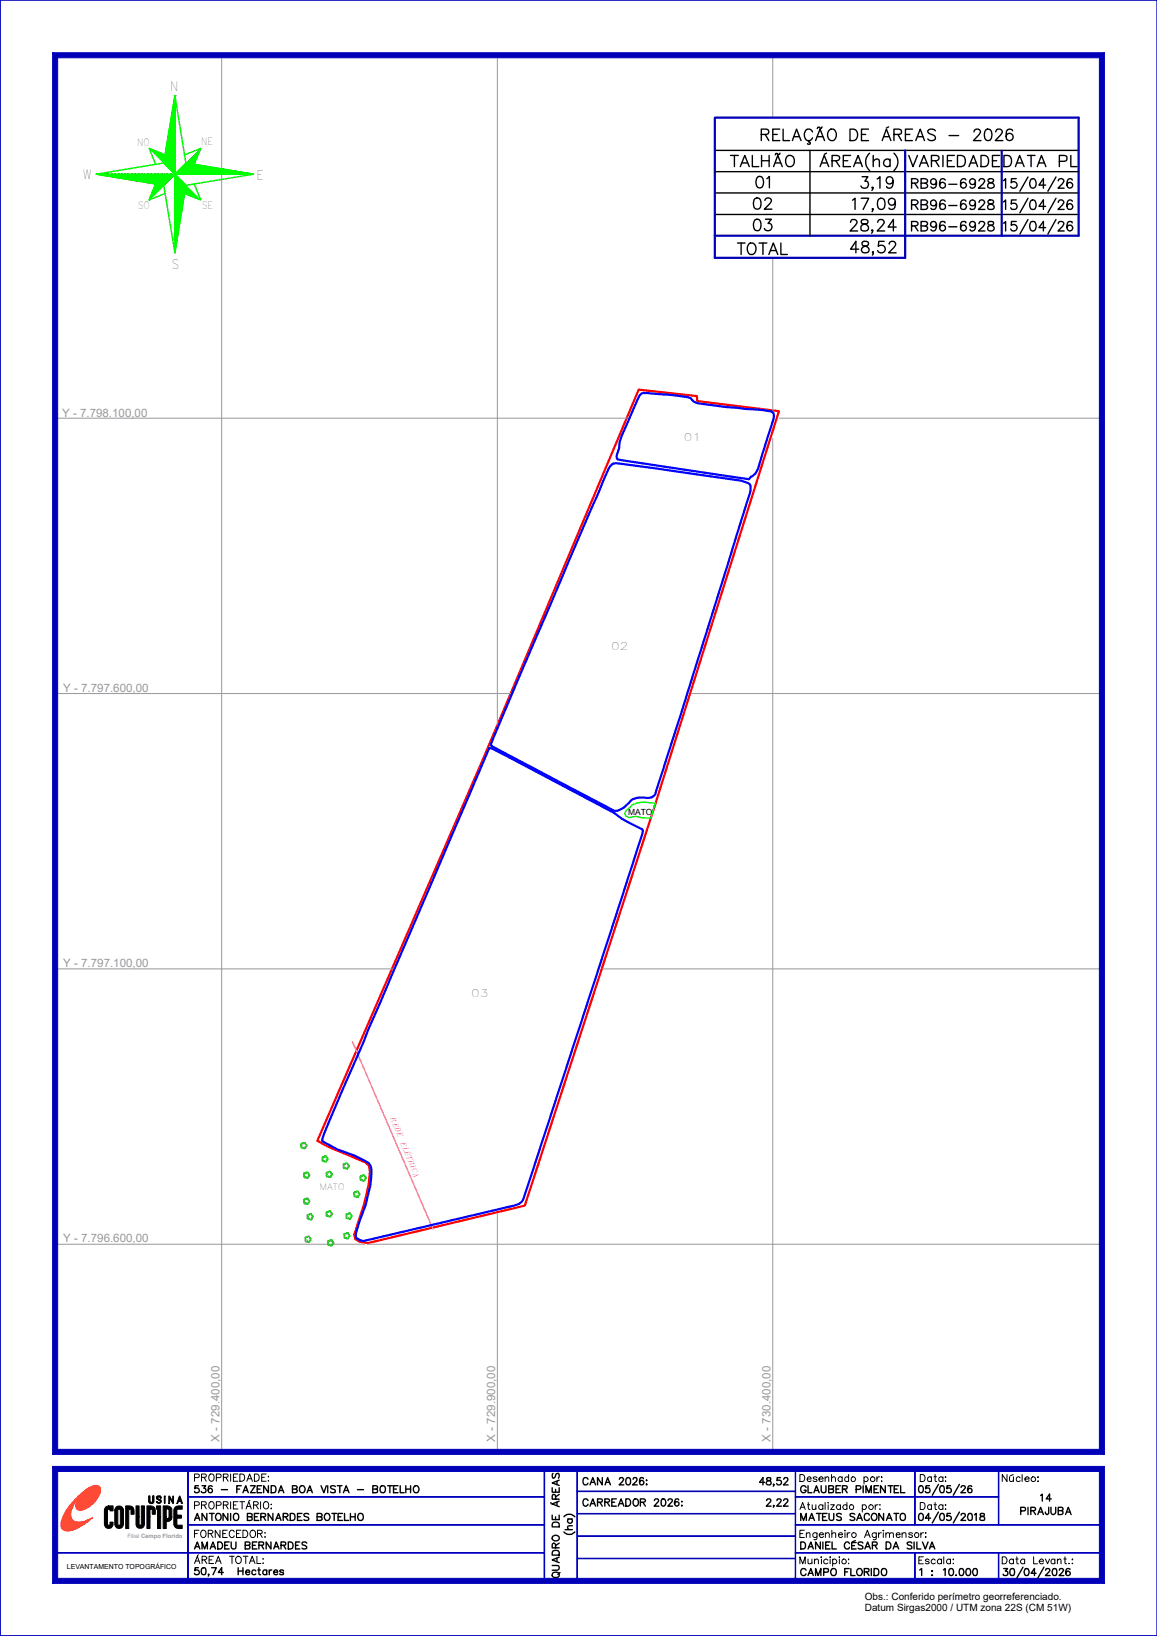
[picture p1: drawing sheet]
<svg xmlns="http://www.w3.org/2000/svg" width="210mm" height="297mm" viewBox="0 0 210 297" stroke-linecap="round" stroke-linejoin="round" font-family="sans-serif">
<!-- layer: QUADRO_DE_AREAS_CANA_2026 -->
<path d="M129.7 42.8h66.1" fill="none" stroke="#0000b8" stroke-width=".4"/>
<!-- layer: 0114000536 -->
<path d="M115.9 70.7l10.6 1.2v.9l14.9 1.8-22.8 72.4-23.4 71.9-28.4 6.8-1.5-.3-.8-.5-.2-.8 1.8-5.7 .8-3.3 .3-2.4-.2-1.1-.7-.6-6.8-2.8-1.9-1.1 30.1-69.3z" fill="none" stroke="#f00" stroke-width=".4"/>
<!-- layer: REDE_DE_LUZ -->
<path d="M64 189.1l14.6 34" fill="none" stroke="#f0f" stroke-width=".25"/>
<!-- layer: MALHA -->
<g fill="none" stroke="#989898" stroke-width=".18">
<path d="M40.2 10v253.6M90.3 10v121.9M140.3 10v11.4M140.3 46.8v27.8M10 75.9h104.2M140.3 79.6v184M141.4 75.9h58.6M10 125.9h82.8M125.4 125.9h74.6M10 175.9h61.4M109.4 175.9h90.6M10 225.9h56.2"/>
<path d="M66.7 225.9h133.3M90.3 220.3v43.3"/>
</g>
<!-- layer: MARGEM -->
<path d="M0 0h210v297h-210zM0 0v297h210" fill="none" stroke="#0000b8" stroke-width=".25"/>
<path d="M200.5 9.6v254.4l-1-.9v-252.6z" fill="none" stroke="#0000b8" stroke-width=".18"/>
<path d="M200.5 9.6v254.4l-1-.9v-252.6z" fill="#0000b8"/>
<path d="M9.6 9.6h190.9l-1 .9h-189z" fill="none" stroke="#0000b8" stroke-width=".18"/>
<path d="M9.6 9.6h190.9l-1 .9h-189z" fill="#0000b8"/>
<path d="M9.6 9.6l.9 .9v252.6l-.9 .9z" fill="none" stroke="#0000b8" stroke-width=".18"/>
<path d="M9.6 9.6l.9 .9v252.6l-.9 .9z" fill="#0000b8"/>
<path d="M10.5 263.1h189l1 .9h-190.9z" fill="none" stroke="#0000b8" stroke-width=".18"/>
<path d="M10.5 263.1h189l1 .9h-190.9z" fill="#0000b8"/>
<!-- layer: SETA_NORTE -->
<g fill="none" stroke="#0f0" stroke-width=".25">
<path d="M31.7 17.4h.1M31.7 17.5h.1M31.7 17.3v28.6M31.7 17.7h.1M31.7 17.8l-.1 .1M31.7 17.9l-.1 .1M31.7 18l-.1 .2M31.7 18.2l-.1 .1M31.7 18.3l-.2 .2M31.7 18.4l-.2 .2M31.7 18.5l-.2 .3M31.7 18.7l-.2 .2"/>
<path d="M31.7 18.8l-.3 .3M31.7 18.9l-.3 .3M31.7 19l-.3 .4M31.7 19.2l-.3 .3M31.7 19.3l-.4 .4M31.7 19.4l-.4 .4M31.7 19.5l-.4 .5M31.7 19.7l-.4 .4M31.7 19.8l-.5 .5M31.7 19.9l-.5 .5M17.5 31.6l12.2-2 2-12.3 2 12.3 12.3 2-12.3 2.1-2 12.2-2-12.2zM17.5 31.6h28.5"/>
<path d="M17.5 31.6h.1M17.6 31.6h.1M17.8 31.6l-.1 .1M17.9 31.6l-.1 .1M18 31.6l-.1 .1M18.1 31.6l-.1 .1M18.3 31.6l-.2 .1M18.4 31.6l-.2 .2M18.5 31.6l-.1 .2M18.6 31.6l-.1 .2M18.8 31.6l-.2 .2M18.9 31.6l-.2 .2"/>
<path d="M19 31.6l-.2 .2M19.2 31.6l-.3 .3M19.3 31.6l-.3 .3M19.4 31.6l-.2 .3M19.5 31.6l-.2 .3M19.7 31.6l-.3 .3M19.8 31.6l-.3 .3M19.9 31.6l-.3 .4M20 31.6l-.3 .4M20.2 31.6l-.4 .4M20.3 31.6l-.4 .4M20.4 31.6l-.4 .4"/>
<path d="M20.5 31.6l-.4 .4M20.7 31.6l-.5 .5M20.8 31.6l-.5 .5M20.9 31.6l-.5 .5M21 31.6l-.5 .5M21.2 31.6l-.6 .5M21.3 31.6l-.5 .6M21.4 31.6l-.5 .6M21.5 31.6l-.5 .6M21.7 31.6l-.6 .6M21.8 31.6l-.6 .6M21.9 31.6l-.6 .6"/>
<path d="M22 31.6l-.6 .7M22.2 31.6l-.7 .7M22.3 31.6l-.7 .7M22.5 31.6l-.8 .7M22.6 31.6l-.8 .7M22.7 31.6l-.8 .7M22.8 31.6l-.8 .8M22.9 31.6l-.8 .8M23.1 31.6l-.8 .8M23.2 31.6l-.8 .8M23.3 31.6l-.8 .8M23.4 31.6l-.8 .9"/>
<path d="M23.6 31.6l-.9 .9M23.7 31.6l-.9 .9M23.8 31.6l-.9 .9M23.9 31.6l-.9 .9M24.1 31.6l-1 .9M24.2 31.6l-.9 1M24.3 31.6l-.9 1M24.4 31.6l-.9 1M24.6 31.6l-1 1M24.7 31.6l-1 1M24.8 31.6l-1 1M24.9 31.6l-1 1.1"/>
<path d="M25.1 31.6l-1.1 1.1M25.2 31.6l-1.1 1.1M25.3 31.6l-1.1 1.1M25.5 31.6l-1.2 1.1M25.6 31.6l-1.2 1.2M25.7 31.6l-1.2 1.2M25.9 31.6l-1.3 1.2M26 31.6l-1.3 1.2M26.1 31.6l-1.2 1.2M26.2 31.6l-1.2 1.2M26.3 31.6l-1.2 1.3M26.5 31.6l-1.3 1.3"/>
<path d="M26.6 31.6l-1.3 1.3M26.7 31.6l-1.3 1.3M26.8 31.6l-1.3 1.3M27 31.6l-1.4 1.3M27.1 31.6l-1.3 1.4M27.2 31.6l-1.3 1.4M27.2 27l2.5 2.5 2-2M27.3 31.6l-1.3 1.4M27.4 27.1l2.4 2.3M27.5 31.6l-1.4 1.4M27.6 31.6l-1.4 1.4M27.7 27.2l2.1 2.1"/>
<path d="M27.7 31.6l-1.4 1.4M27.8 31.6l-1.4 1.5M27.9 27.3l1.9 1.9 1.9-1.9M28 31.6l-1.5 1.5M28.1 31.6l-1.5 1.5M28.1 27.4l1.7 1.7M28.2 31.6l-1.5 1.5M28.2 33.4h.1M28.2 33.4l-1.1 2.9M28.3 27.4l1.5 1.6M28.3 31.6l-1.5 1.5M28.5 31.6l-1.6 1.6"/>
<path d="M28.6 31.6l-1.6 1.6M28.7 27.6l1.2 1.2M28.8 31.6l-1.7 1.6M28.9 31.6l-1.7 1.6M28.9 33.5l-1.2 1.2M28.9 27.7l1 1M29 31.6l-1.6 1.6M29.1 31.6l-1.6 1.6M29.3 31.6l-1.7 1.7M29.3 27.9l.6 .6M29.4 31.6l-1.7 1.7M29.5 31.6l-1.7 1.7"/>
<path d="M29.5 27.9l.4 .5M29.6 31.6l-1.7 1.7M29.7 28l.2 .2M29.8 31.6l-1.8 1.7M29.9 31.6l-1.8 1.7M29.9 28.1h.1M30 31.6l-1.8 1.8M30 35.1l-2.9 1.2M30 28.1l-2.9-1.2 1.1 2.9M30.1 31.6l-2 2.1M30.2 31.6l-2.2 2.3M30.4 31.6l-2.5 2.5"/>
<path d="M30.5 31.6l-2.6 2.7M30.6 31.6l-2.8 2.9M30.7 31.6l-1.8 1.9M30.9 31.6l-3.3 3.3M31 31.6l-3.5 3.5M31.1 31.6l-3.6 3.7M31.2 31.6l-3.8 3.9M31.4 31.6l-4.1 4.1M31.5 31.6l-4.3 4.3M31.6 31.6l-4.5 4.5M31.7 31.6h.1M31.7 22.3l-1 1"/>
<path d="M31.7 35.9l2-1.9 2.1 2M31.7 20l-.5 .6M31.7 20.2l-.5 .5M31.7 20.3l-.6 .6M31.7 20.4l-.6 .6M31.7 20.5l-.6 .7M31.7 20.6l-.6 .7M31.7 20.8l-.7 .7M31.7 20.9l-.7 .7M31.7 21.1l-.7 .7M31.7 21.2l-.7 .7M31.7 21.3l-.8 .8"/>
<path d="M31.7 21.4l-.8 .8M31.7 21.6l-.8 .8M31.7 21.7l-.8 .8M31.7 21.8l-.9 .9M31.7 21.9l-.9 .9M31.7 22.1l-.9 .9M31.7 22.2l-.9 .9M31.7 22.4l-1 1M31.7 22.6l-1 1M31.7 22.7l-1 1M31.7 22.8l-1.1 1.1M31.7 22.9l-1.1 1.2"/>
<path d="M31.7 23.1l-1.1 1.1M31.7 23.2l-1.1 1.2M31.7 23.3l-1.1 1.2M31.7 23.4l-1.2 1.3M31.7 23.6l-1.2 1.2M31.7 23.7l-1.2 1.3M31.7 23.8l-1.2 1.3M31.7 24l-1.3 1.3M31.7 24.1l-1.3 1.3M31.7 24.2l-1.3 1.4M31.7 24.3l-1.3 1.4M31.7 24.5l-1.4 1.4"/>
<path d="M31.7 24.6l-1.4 1.4M31.7 24.7l-1.4 1.5M31.7 24.8l-1.4 1.5M31.7 25l-1.5 1.4M31.7 25.1l-1.5 1.5M31.7 25.2l-1.5 1.5M31.7 25.3l-1.5 1.6M31.7 25.5l-1.6 1.5M31.7 25.6l-1.6 1.6M31.7 25.7l-1.6 1.7M31.7 25.8l-1.6 1.7M31.7 26l-1.7 1.7"/>
<path d="M31.7 26.1l-1.7 1.7M31.7 26.2l-1.7 1.8M31.7 26.3l-1.7 1.8M31.7 26.5l-1.8 1.8M31.7 26.6l-1.8 1.8M31.7 26.7l-1.8 1.9-.8-.8M31.7 26.8l-1.8 1.9M31.7 27l-1.9 1.9-1.3-1.4M31.7 27.1l-1.9 1.9M31.7 27.4l-1.9 1.9M31.7 27.6l-2 2 2 2M31.7 27.8l-1.9 1.9"/>
<path d="M31.7 27.9l-1.8 1.8M31.7 28l-1.8 1.8M31.7 28.1l-1.7 1.7M31.7 28.2l-1.7 1.7M31.7 28.4l-1.6 1.6M31.7 28.5l-1.5 1.5M31.7 28.6l-1.5 1.5M31.7 28.7l-1.4 1.5M31.7 28.9l-1.3 1.3M31.7 29l-1.3 1.3M31.7 29.1l-1.2 1.3M31.7 29.2l-1.2 1.3"/>
<path d="M31.7 29.4l-1.1 1.1M31.7 29.5l-1 1.1M31.7 29.6l-1 1M31.7 29.7l-.9 1M31.7 29.9l-.8 .9M31.7 30l-.8 .8M31.7 30.1l-.7 .8M31.7 30.2l-.7 .8M31.7 30.4l-.6 .6M31.7 30.5l-.5 .6M31.7 30.7l-.5 .4M31.7 30.8l-.4 .4"/>
<path d="M31.7 30.9l-.3 .4M31.7 31l-.3 .3M31.7 31.2l-.2 .2M31.7 31.3l-.2 .1M31.7 31.4l-.1 .1M31.7 31.5v.1M31.7 31.6l2 2.1M31.8 31.7l-.1 .1M31.9 31.8l-.2 .1M32 31.8l-.3 .2M32 31.9l-.3 .2M32.1 31.9l-.4 .4"/>
<path d="M32.1 32l-.4 .4M32.2 32.1l-.5 .4M32.3 32.1l-.6 .5M32.3 32.2l-.6 .6M32.4 32.3l-.7 .6M32.5 32.3l-.8 .7M32.5 32.4l-.8 .7M32.6 32.4l-.9 .9M32.6 32.5l-.9 .9M32.7 39.9l-1 1M32.7 32.6l-1 1M32.8 39.7l-1.1 1"/>
<path d="M32.8 39.5l-1.1 1.1M32.8 32.6l-1.1 1.1M32.8 39.4l-1.1 1.1M32.8 39.2l-1.1 1.2M32.8 32.7l-1.1 1.1M32.9 39.1l-1.2 1.1M32.9 38.9l-1.2 1.2M32.9 32.8l-1.2 1.1M32.9 38.8l-1.2 1.2M32.9 38.6l-1.2 1.3M33 38.5l-1.3 1.2M33 38.3l-1.3 1.3"/>
<path d="M33 32.8l-1.3 1.3M33 38.2l-1.3 1.2M33 38.1l-1.3 1.2M33 32.9l-1.3 1.3M33.1 37.9l-1.4 1.3M33.1 37.8l-1.4 1.3M33.1 32.9l-1.4 1.4M33.1 37.6l-1.4 1.3M33.1 37.5l-1.4 1.3M33.1 33l-1.4 1.4M33.2 37.3l-1.5 1.4M33.2 37.2l-1.5 1.4"/>
<path d="M33.2 37l-1.5 1.5M33.2 36.9l-1.5 1.4M33.2 33.1l-1.5 1.5M33.3 36.7l-1.6 1.5M33.3 36.5l-1.6 1.6M33.3 36.4l-1.6 1.6M33.3 33.1l-1.6 1.6M33.3 36.2l-1.6 1.6M33.3 36.1l-1.6 1.6M33.3 33.2l-1.6 1.6M33.4 35.9l-1.7 1.7M33.4 35.8l-1.7 1.7"/>
<path d="M33.4 33.2l-1.7 1.7M33.4 35.6l-1.7 1.7M33.4 35.5l-1.7 1.7M33.4 33.3l-1.7 1.8M33.5 35.3l-1.8 1.8M33.5 35.2l-1.8 1.8M33.5 35l-1.8 1.8M33.5 33.4l-1.8 1.8M33.5 35.1h.1M33.5 35l.3 .2M33.5 28.1l2.9-1.2-1.1 2.9M33.6 34.7l-1.9 1.8"/>
<path d="M33.6 33.4l-1.9 1.9M33.6 34.8l.6 .6M33.6 34.7l.8 .8M33.6 34.4l-1.9 1.9M33.6 33.5l-1.9 1.9M33.6 34.5l1.2 1.1M33.6 34.4l1.4 1.3M33.7 34.1l-2 1.9M33.7 33.6l-2 1.9M33.7 34.2l1.7 1.7M33.7 34.1l1.9 1.9M33.7 33.8l-2 2"/>
<path d="M33.7 33.7l-2 2M33.7 29.6l-2 2M33.7 33.9l2.3 2.2M33.7 33.8l2.5 2.4M33.8 29.6l-6.7 6.7M33.9 29.6l-2 2M34 35.3l-.5-.4-1.8 1.8M34 29.6l-2 2M34.1 29.6l-1.9 2M34.3 29.7l-1.9 1.9M34.5 29.7l-1.8 1.9M34.6 35.6l-1-1-1.9 1.8"/>
<path d="M34.7 29.7l-1.8 1.9M35 29.8l-1.8 1.8M35.1 29.8l-1.8 1.8M35.2 35.8l-1.6-1.5-1.9 1.9M35.3 29.8l-1.9 1.8M35.3 33.4l1.1 2.9-2.9-1.2M35.3 29.8l-1.8 1.8M35.4 29.6l-.3 .2M35.4 29.9l-1.8 1.7M35.4 29.4l-.4 .4M35.5 29.9l-1.7 1.7M35.5 29.2l-.6 .6"/>
<path d="M35.6 29.9l-1.7 1.7M35.6 29l-2.6 2.6M35.7 28.8l-1 .9M35.7 29.9l-1.7 1.7M35.8 28.6l-3 3M35.8 29.9l-1.7 1.7M35.9 28.4l-1.4 1.3M35.9 28.2l-3.4 3.4M36 29.9l-1.7 1.7M36 28l-1.7 1.7M36.1 30l-1.7 1.6M36.1 27.8l-3.8 3.8"/>
<path d="M36.2 30l-1.7 1.6M36.2 27.6l-2.2 2M36.3 30l-1.7 1.6M36.3 27.4l-2.4 2.2M36.3 27.2l-2.5 2.4M36.4 30l-1.6 1.6M36.5 30l-1.6 1.6M36.6 30l-1.5 1.6M36.7 30.1l-1.5 1.5M36.8 30.1l-1.5 1.5M36.9 30.1l-1.5 1.5M37 30.1l-1.4 1.5"/>
<path d="M37.1 30.1l-1.4 1.5M37.2 30.2l-1.4 1.4M37.3 30.2l-1.4 1.4M37.4 30.2l-1.3 1.4M37.6 30.2l-1.4 1.4M37.7 30.2l-1.4 1.4M37.8 30.2l-1.4 1.4M37.9 30.3l-1.3 1.3M38 30.3l-1.3 1.3M38.1 30.3l-1.3 1.3M38.2 30.4l-1.3 1.2M38.3 30.4l-1.2 1.2"/>
<path d="M38.5 30.4l-1.3 1.2M38.6 30.4l-1.3 1.2M38.7 30.4l-1.3 1.2M38.8 30.4l-1.3 1.2M38.9 30.5l-1.2 1.1M39 30.5l-1.2 1.1M39.1 30.5l-1.2 1.1M39.2 30.5l-1.2 1.1M39.3 30.5l-1.1 1.1M39.4 30.6l-1.1 1M39.5 30.6l-1 1M39.6 30.6l-1 1"/>
<path d="M39.7 30.6l-1 1M39.8 30.6l-1 1M39.9 30.6l-.9 1M40.1 30.7l-1 .9M40.2 30.7l-1 .9M40.3 30.7l-1 .9M40.4 30.7l-.9 .9M40.5 30.7l-.9 .9M40.6 30.7l-.9 .9M40.7 30.8l-.9 .8M40.8 30.8l-.8 .8M40.9 30.8l-.8 .8"/>
<path d="M41 30.8l-.8 .8M41.1 30.8l-.8 .8M41.2 30.8l-.7 .8M41.4 30.9l-.8 .7M41.5 30.9l-.8 .7M41.6 30.9l-.8 .7M41.7 30.9l-.8 .7M41.8 30.9l-.7 .7M41.9 31l-.7 .6M42 31l-.6 .6M42.1 31l-.6 .6M42.2 31l-.6 .6"/>
<path d="M42.3 31l-.6 .6M42.4 31l-.5 .6M42.6 31.1l-.6 .5M42.7 31.1l-.6 .5M42.8 31.1l-.6 .5M42.9 31.1l-.5 .5M43 31.1l-.5 .5M43.1 31.1l-.5 .5M43.2 31.2l-.5 .4M43.3 31.2l-.4 .4M43.4 31.2l-.4 .4M43.5 31.2l-.4 .4"/>
<path d="M43.6 31.2l-.4 .4M43.7 31.3l-.3 .3M43.8 31.3l-.3 .3M43.9 31.3l-.3 .3M44 31.3l-.3 .3M44.2 31.3l-.3 .3M44.3 31.3l-.3 .3M44.4 31.4l-.3 .2M44.5 31.4l-.3 .2M44.6 31.4l-.2 .2M44.7 31.4l-.2 .2M44.8 31.4l-.2 .2"/>
<path d="M44.9 31.4l-.1 .2M45.1 31.5l-.2 .1M45.2 31.5l-.2 .1M45.3 31.5l-.2 .1M45.4 31.5l-.1 .1M45.5 31.5l-.1 .1M45.6 31.6h-.1M45.7 31.6h-.1M45.8 31.6h.1M31.8 45.6h-.1M31.8 45.4l-.1 .1M31.9 45.3l-.2 .1"/>
<path d="M31.9 45.1l-.2 .2M31.9 45l-.2 .1M31.9 44.8l-.2 .2M32 44.7l-.3 .2M32 44.5l-.3 .3M32 44.4l-.3 .2M32 44.2l-.3 .3M32.1 44.1l-.4 .3M32.1 43.9l-.4 .4M32.1 43.8l-.4 .3M32.1 43.6l-.4 .4M32.1 43.5l-.4 .4"/>
<path d="M32.2 43.4l-.5 .4M32.2 43.2l-.5 .4M32.2 43.1l-.5 .4M32.2 42.9l-.5 .5M32.3 42.7l-.6 .6M32.3 42.6l-.6 .5M32.3 42.4l-.6 .6M32.3 42.3l-.6 .5M32.4 42.1l-.7 .6M32.4 42l-.7 .6M32.4 41.8l-.7 .7M32.4 41.7l-.7 .7"/>
<path d="M32.5 41.5l-.8 .7M32.5 41.4l-.8 .7M32.5 41.2l-.8 .8M32.5 41.1l-.8 .8M32.6 40.9l-.9 .8M32.6 40.8l-.9 .8M32.6 40.6l-.9 .9M32.6 40.5l-.9 .9M32.7 40.3l-1 .9M32.7 40.2l-1 .9M32.7 40l-1 1"/>
</g>
<!-- layer: TG -->
<g fill="none" stroke="#00b800" stroke-width=".25">
<path d="M54.6 207.7l.2-.2 .2 .1a.24 .24 0 0 1 .2-.2 .24 .24 0 0 1 .2 .3 .21 .21 0 0 1 .3 .2 .21 .21 0 0 1-.3 .3 .23 .23 0 0 1-.1 .3 .23 .23 0 0 1-.3-.2 .23 .23 0 0 1-.3 0 .23 .23 0 0 1 .1-.4zM55.1 217.8l.2-.1 .2 .1a.24 .24 0 0 1 .3-.2 .24 .24 0 0 1 .1 .3l.3 .1v.2l-.3 .1a.23 .23 0 0 1-.1 .3 .23 .23 0 0 1-.3-.2 .21 .21 0 0 1-.3 0 .21 .21 0 0 1 .1-.3zM55.2 213l.2-.1 .1 .1a.24 .24 0 0 1 .2-.2 .24 .24 0 0 1 .2 .2v.1a.21 .21 0 0 1 .3 .2 .21 .21 0 0 1-.3 .2l.1 .2-.2 .2-.3-.2a.23 .23 0 0 1-.3 0 .23 .23 0 0 1 .1-.4l-.2-.1zM58.5 210l.3 .1a.23 .23 0 0 1 .3-.3 .23 .23 0 0 1 .1 .4 .22 .22 0 0 1 .3 .2 .22 .22 0 0 1-.3 .2 .23 .23 0 0 1-.1 .3 .23 .23 0 0 1-.3-.2 .21 .21 0 0 1-.3 0 .21 .21 0 0 1 .1-.3l-.1-.1zM59.3 212.9h.3a.21 .21 0 0 1 .3-.2 .21 .21 0 0 1 .1 .3 .22 .22 0 0 1 .3 .1 .22 .22 0 0 1-.3 .3 .23 .23 0 0 1-.1 .3 .23 .23 0 0 1-.3-.2 .22 .22 0 0 1-.3 .1 .22 .22 0 0 1 .1-.4l-.2-.1zM62.3 211.4l.2-.2 .2 .2a.21 .21 0 0 1 .3-.2 .21 .21 0 0 1 .1 .3 .21 .21 0 0 1 .2 .2 .21 .21 0 0 1-.2 .2 .2 .2 0 0 1-.1 .3 .2 .2 0 0 1-.3-.2 .24 .24 0 0 1-.3 0 .24 .24 0 0 1 0-.3zM64.3 216.5l.1-.1 .2 .1a.23 .23 0 0 1 .3-.3 .23 .23 0 0 1 .1 .4l.3 .1v.2l-.3 .1a.23 .23 0 0 1-.1 .3 .23 .23 0 0 1-.3-.2 .23 .23 0 0 1-.3 0 .23 .23 0 0 1 .1-.3l-.2-.2zM65.4 213.6l.1-.2 .2 .1a.23 .23 0 0 1 .3-.2 .23 .23 0 0 1 .2 .3h-.1a.22 .22 0 0 1 .3 .2 .22 .22 0 0 1-.2 .2 .25 .25 0 0 1-.1 .4 .25 .25 0 0 1-.4-.2 .21 .21 0 0 1-.3 0 .21 .21 0 0 1 .1-.4zM55.4 224.7l.2-.1 .1 .1a.24 .24 0 0 1 .3-.2 .24 .24 0 0 1 .2 .3 .21 .21 0 0 1 .2 .2 .21 .21 0 0 1-.2 .2 .23 .23 0 0 1-.1 .3 .23 .23 0 0 1-.3-.2 .23 .23 0 0 1-.4 0 .23 .23 0 0 1 .1-.3l-.1-.2zM55.8 220.6l.3-.1a.25 .25 0 0 1 .4-.2 .25 .25 0 0 1 .1 .4h.2v.3l-.3 .1a.2 .2 0 0 1-.1 .3 .2 .2 0 0 1-.2-.2 .21 .21 0 0 1-.4 0 .21 .21 0 0 1 .1-.3l-.1-.1zM59.2 220.1l.4-.1a.21 .21 0 0 1 .3-.2 .21 .21 0 0 1 .1 .3 .23 .23 0 0 1 .3 .2 .23 .23 0 0 1-.3 .3 .22 .22 0 0 1-.1 .3 .22 .22 0 0 1-.3-.2 .22 .22 0 0 1-.3 0 .22 .22 0 0 1 .1-.3l-.2-.1zM59.5 225.3h.4a.22 .22 0 0 1 .3-.2 .22 .22 0 0 1 0 .3 .22 .22 0 0 1 .4 .2 .21 .21 0 0 1-.3 .2 .25 .25 0 0 1-.1 .4 .25 .25 0 0 1-.4-.2 .21 .21 0 0 1-.3-.1 .21 .21 0 0 1 .1-.3l-.1-.1z"/>
<path d="M62.5 223.9l.3 .1a.25 .25 0 0 1 .3-.2 .25 .25 0 0 1 .1 .4 .21 .21 0 0 1 .3 .2 .21 .21 0 0 1-.3 .2 .21 .21 0 0 1-.1 .3 .21 .21 0 0 1-.3-.2 .21 .21 0 0 1-.3 0 .21 .21 0 0 1 .1-.3l-.2-.2zM62.8 220.4l.2-.1 .2 .1a.23 .23 0 0 1 .3-.2 .23 .23 0 0 1 .1 .3 .21 .21 0 0 1 .3 .2 .21 .21 0 0 1-.3 .3 .23 .23 0 0 1-.1 .3 .23 .23 0 0 1-.3-.2 .19 .19 0 0 1-.3 0 .19 .19 0 0 1 .1-.3l-.2-.1z"/>
</g>
<!-- layer: QUADRO_DE_AREAS_CANA_2026 -->
<path d="M129.7 38.9h66.1M129.7 35h66.1M129.7 27.3h66.1M129.7 31.2h66.1M147 27.3v15.5" fill="none" stroke="#000" stroke-width=".25"/>
<path d="M129.7 21.5v25.3h34.6v-19.5M129.7 21.4h66.1v21.4M181.8 27.4v15.4" fill="none" stroke="#0000b8" stroke-width=".4"/>
<!-- layer: 0114000536003 -->
<path d="M88.8 135.8l.8 .2 2.9 1.5 19 10.1a27.6 27.6 0 0 0 5.1 3l.1 .2-.1 .6-21.5 66a2.06 2.06 0 0 1-1.8 1.5l-27.2 6.4a1.97 1.97 0 0 1-1.5-.7l.1-1 .6-2.1a26.2 26.2 0 0 0 2.1-9.1 1.59 1.59 0 0 0-.9-1.5l-2.2-1.1-3.1-1.1-2.7-1.5 .1-.6 8.3-19.8z" fill="none" stroke="#00f" stroke-width=".4"/>
<!-- layer: 0114000536002 -->
<path d="M110.7 84.7l.2-.2a1.12 1.12 0 0 1 1.5-.4l22 3.1a2.78 2.78 0 0 1 1.8 .9 3.3 3.3 0 0 1-.4 2.2l-12.3 39.5-4.5 14a1.45 1.45 0 0 1-2 1 2.86 2.86 0 0 0-2.9 1 3.6 3.6 0 0 1-2.5 1.4l-22.3-11.7-.2-.3 14.1-33.3 6.4-14.8z" fill="none" stroke="#00f" stroke-width=".4"/>
<!-- layer: MATO -->
<path d="M113.6 147.1l1.2-1 .8-.3 1.2-.2 2.2 .2-.9 2.7h-1.5a3.5 3.5 0 0 0-2.5-.1l-.5-.2-.2-.6z" fill="none" stroke="#0f0" stroke-width=".25"/>
<!-- layer: 0114000536001 -->
<path d="M116.1 71.8l.3-.4 .4-.1a49.9 49.9 0 0 1 8.5 1l.2 .1a1.64 1.64 0 0 0 1.2 .8l5 .7 7.9 .7a.93 .93 0 0 1 .9 .6 .93 .93 0 0 1-.1 1l-2.8 9-.5 .8-.8 .5-.4 .5-23.7-3.6-.2-.1-.1-.3 .1-.5a4.8 4.8 0 0 0 .5-2.2l.4-1.4z" fill="none" stroke="#00f" stroke-width=".4"/>
<!-- layer: MARGEM -->
<g fill="none" stroke="#0000b8" stroke-width=".18">
<path d="M9.6 266.2h190.9l-1 .9h-189zM34.1 266.7h.1v20.3h-.1zM34.1 276.8h64.7v.1h-64.7zM34.1 271.7h64.7v.1h-64.7zM34.1 276.8h64.7M34.1 271.8h64.7M34.1 266.7v20.3M98.8 266.7h.1v20h-.1zM98.8 266.7v20M104.7 266.7h.1v20h-.1zM104.7 270.7h39.7v.1h-39.7zM104.7 274.7h39.7v.2h-39.7z"/>
<path d="M104.7 278.8h39.7v.1h-39.7zM104.7 266.7v20M104.7 270.7h39.7M104.7 274.8h39.7M104.7 278.9h39.7M144.3 266.7h.1v20h-.1zM144.4 276.8h55.6v.1h-55.6zM144.4 271.7h36.9v.1h-36.9zM144.4 276.8h55.6M144.4 271.8h36.9M144.4 266.7v20M166 266.7h.1v10.1h-.1z"/>
<path d="M166.1 266.7v10.1M181.2 266.7h.1v10.1h-.1zM181.3 266.7v10.1M10 281.9h88.8v.1h-88.8zM10 281.9h88.8M104.7 282.9h39.7v.1h-39.7zM104.7 282.9h39.7M144.4 281.9h55.6v.1h-55.6zM144.4 281.9h55.6M166 281.9h.1v5h-.1zM166.1 281.9v5M181.2 281.9h.1v5h-.1z"/>
<path d="M181.3 281.9v5"/>
</g>
<path d="M9.6 266.2h190.9l-1 .9h-189z" fill="#0000b8"/>
<path d="M200.5 266.2v21.2l-1-.9v-19.4z" fill="none" stroke="#0000b8" stroke-width=".18"/>
<path d="M200.5 266.2v21.2l-1-.9v-19.4z" fill="#0000b8"/>
<path d="M9.6 287.4l.9-.9h189l1 .9z" fill="none" stroke="#0000b8" stroke-width=".18"/>
<path d="M9.6 287.4l.9-.9h189l1 .9z" fill="#0000b8"/>
<path d="M9.6 266.2l.9 .9v19.4l-.9 .9z" fill="none" stroke="#0000b8" stroke-width=".18"/>
<path d="M9.6 266.2l.9 .9v19.4l-.9 .9z" fill="#0000b8"/>
<path d="M34.1 266.7h.1v20.1h-.1zM34.1 266.7v20.1" fill="none" stroke="#0000b8" stroke-width=".18"/>
<path d="M27 271.6h.2v1a.29 .29 0 0 0 .3 .2 .29 .29 0 0 0 .2-.2v-1h.2v1a.44 .44 0 0 1-.4 .3 .44 .44 0 0 1-.5-.3zM28.5 271.7l.1-.1a.46 .46 0 0 1 .7 .4h-.2a.26 .26 0 0 0-.3-.3 .26 .26 0 0 0-.2 .3l.6 .3 .1 .2-.8-.3-.1-.2zM28.5 271.7l.1-.1a.46 .46 0 0 1 .7 .4h-.2a.26 .26 0 0 0-.3-.3 .26 .26 0 0 0-.2 .3l.6 .3a.42 .42 0 0 1-.3 .6 .42 .42 0 0 1-.5-.3h.1a.28 .28 0 0 0 .4 .2 .28 .28 0 0 0 .2-.3l-.6-.3-.1-.2zM29.8 271.6h.2v1.3h-.2zM30.6 271.6h.2l.5 1v-1h.2v1.3h-.2l-.5-1v1h-.2zM32.6 271.6h.1l.4 1.3h-.2l-.1-.3h-.4l-.1 .3h-.2zM32.6 271.9l.2 .5h-.3z" fill="none" stroke="#000" stroke-width=".18"/>
<g fill="#000">
<path d="M27 271.6h.2v1a.29 .29 0 0 0 .3 .2 .29 .29 0 0 0 .2-.2v-1h.2v1a.44 .44 0 0 1-.4 .3 .44 .44 0 0 1-.5-.3z" fill-rule="evenodd"/>
<path d="M28.5 271.7l.1-.1a.46 .46 0 0 1 .7 .4h-.2a.26 .26 0 0 0-.3-.3 .26 .26 0 0 0-.2 .3l.6 .3 .1 .2-.8-.3-.1-.2z" fill-rule="evenodd"/>
<path d="M28.5 271.7l.1-.1a.46 .46 0 0 1 .7 .4h-.2a.26 .26 0 0 0-.3-.3 .26 .26 0 0 0-.2 .3l.6 .3a.42 .42 0 0 1-.3 .6 .42 .42 0 0 1-.5-.3h.1a.28 .28 0 0 0 .4 .2 .28 .28 0 0 0 .2-.3l-.6-.3-.1-.2z" fill-rule="evenodd"/>
<path d="M29.8 271.6v1.3h.2v-1.3zM30.6 271.6v1.3h.2v-1l.5 1h.2v-1.3h-.2v1l-.5-1zM32.6 271.6l-.5 1.3h.2l.1-.3h.4l.1 .3h.2l-.4-1.3zM32.6 271.9l.2 .5h-.3z" fill-rule="evenodd"/>
</g>
<path d="M14.4 271.6l1.6-1.4-1.6 1.7z" fill="none" stroke="#ff3f00" stroke-width=".18"/>
<path d="M14.4 271.6l1.6-1.4-1.6 1.7z" fill-rule="evenodd" fill="#ff3f00"/>
<path d="M18.9 275.4h.6v1.3a.23 .23 0 0 0 .2 .2 .23 .23 0 0 0 .3-.2v-.4h.5a.91 .91 0 0 1-.8 1.2 .78 .78 0 0 1-.8-.8z" fill="none" stroke="#000" stroke-width=".18"/>
<path d="M18.9 275.4h.6v1.3a.23 .23 0 0 0 .2 .2 .23 .23 0 0 0 .3-.2v-.4h.5a.91 .91 0 0 1-.8 1.2 .78 .78 0 0 1-.8-.8z" fill-rule="evenodd" fill="#000"/>
<path d="M13.5 272.3l1.9-1.7a7.2 7.2 0 0 0-2.5 4.4 1.3 1.3 0 0 0 1.6 1.3l.8-.1 1.5-.7a8.1 8.1 0 0 1-4.7 2.5l-.2-.1a1.15 1.15 0 0 1-.8-1.7 9.2 9.2 0 0 1 2.4-3.9zM15.4 270.7a2.42 2.42 0 0 1 2.6-.9 1.58 1.58 0 0 1-.2 2 4.1 4.1 0 0 1-3.6 2.3 1.18 1.18 0 0 1-.2-1.7l.3-.6zM15.4 270.6l.7-.4z" fill="none" stroke="#ff3f00" stroke-width=".18"/>
<path d="M15.4 270.7a3.6 3.6 0 0 0-1.6 2.9 1.18 1.18 0 0 0 1.8 .2 4.5 4.5 0 0 0 2.6-3.6 1.1 1.1 0 0 0-1.7-.3zM15.4 270.6l.7-.4zM14.2 271.6a8.7 8.7 0 0 0-3.1 5.2 1.25 1.25 0 0 0 2 1l.7-.2 1.5-.9 1.5-1.2-.5 .3a2.88 2.88 0 0 1-3.1 .2 2.36 2.36 0 0 1 .2-2.8l1.1-1.6 .9-1z" fill-rule="evenodd" fill="#ff3f00"/>
<path d="M19.2 273.6l.5-.2h.8v.9h-.5v-.3h-.4l-.1 1.4h-.6v-1.3zM21.1 273.5a.8 .8 0 0 1 .9 0 .8 .8 0 0 1 .4 .7v2.4a.79 .79 0 0 1-.8 .9 .79 .79 0 0 1-.8-.8v-2.6zM21.5 274l.1-.1 .2 .2v2.6a.23 .23 0 0 1-.2 .2 .23 .23 0 0 1-.2-.2v-2.6zM22.8 273.4h.7a.79 .79 0 0 1 .8 .8v.7h-.5v-.8l-.1-.1h-.3v3.5h-.6zM24.7 273.4h.5v3.4a.21 .21 0 0 0 .3 .1 .21 .21 0 0 0 .2-.2v-3.3h.5v3.3a.76 .76 0 0 1-.7 .7 .76 .76 0 0 1-.8-.7zM26.7 273.4h.7a.79 .79 0 0 1 .8 .8v.7h-.6v-.8l-.1-.1h-.3v3.5h-.5zM28.4 273.4h.8v4.1h-.6v-3.5h-.2zM29.6 273.4h.9a.71 .71 0 0 1 .7 .8v1.2a.82 .82 0 0 1-1 .8v1.3h-.6zM30.2 273.9h.3l.2 .2v1.4l-.2 .2h-.3zM31.7 273.7l.4-.3h1v.6h-.9l-.1 .1v1h.8v.5h-.8v1.1l.1 .2h.9v.6h-.7a.87 .87 0 0 1-.9-.8v-2.6z" fill="none" stroke="#000" stroke-width=".18"/>
<g fill="#000">
<path d="M19.3 273.5l-.4 .6v1.3h.6l.1-1.4h.4v.3h.5v-.9h-.8zM22.8 273.4v4.1h.6v-3.5h.3l.1 .1v.8h.5v-.7a.79 .79 0 0 0-.8-.8zM24.7 273.4v3.3a.76 .76 0 0 0 .8 .7 .76 .76 0 0 0 .7-.7v-3.3h-.5v3.4a.21 .21 0 0 1-.3 .1 .21 .21 0 0 1-.2-.2v-3.3zM26.7 273.4v4.1h.5v-3.5h.3l.1 .1v.8h.6v-.7a.79 .79 0 0 0-.8-.8zM28.4 273.4v.6h.2v3.5h.6v-4.1zM29.6 273.4v4.1h.6v-1.3a.88 .88 0 0 0 1-.8v-1.2a.79 .79 0 0 0-.8-.8zM30.2 273.9h.3l.2 .2v1.4l-.2 .2h-.3zM31.9 273.5l-.4 .6v2.6a.87 .87 0 0 0 .9 .8h.7v-.6h-.9l-.1-.2v-1.1h.8v-.5h-.8v-1l.1-.1h.9v-.6h-.7z" fill-rule="evenodd"/>
<path d="M21.1 273.5l-.3 .6v2.6a.79 .79 0 0 0 .8 .8 .79 .79 0 0 0 .8-.9v-2.4a.8 .8 0 0 0-.4-.7 .8 .8 0 0 0-.9 0zM21.5 274l.1-.1 .2 .2v2.6a.23 .23 0 0 1-.2 .2 .23 .23 0 0 1-.2-.2v-2.6z" fill-rule="evenodd"/>
</g>
<path d="M27 272.6v-1h.2v1M27 272.5l.1 .2 .3 .2M27.2 272.5l.2 .3M27.4 272.8h.1M27.4 272.9h.1M27.7 272.6v-1h.2v1M27.7 272.5l-.2 .3M27.9 272.5l-.1 .2-.3 .2" fill="none" stroke="#000" stroke-width=".25"/>
<g font-size="2.9">
<text x="138.2" y="25.5">RELAÇÃO DE ÁREAS - 2026</text>
<text x="132.6" y="30.2">TALHÃO</text>
<text x="137.2" y="34.1">01</text>
<text x="148.8" y="30.2">ÁREA(ha)</text>
<text x="156.3" y="34.2">3,19</text>
<text x="164.9" y="30.2">VARIEDADE</text>
<text x="182.2" y="30.2">DATA PL</text>
<text x="136.8" y="41.9">03</text>
<text x="136.8" y="38">02</text>
<text x="154.3" y="41.9">28,24</text>
<text x="154.7" y="38">17,09</text>
<text x="133.9" y="46.2">TOTAL</text>
<text x="154.4" y="45.9">48,52</text>
</g>
<g font-size="2.4">
<text x="30.9" y="16.5">N</text>
<text x="15" y="32.5">W</text>
<text x="46.6" y="32.6">E</text>
<text x="165.5" y="34.2">RB96-6928</text>
<text x="182.1" y="34.2">15/04/26</text>
<text x="165.5" y="38">RB96-6928</text>
<text x="165.5" y="41.9">RB96-6928</text>
<text x="182.1" y="38">15/04/26</text>
<text x="182.1" y="41.9">15/04/26</text>
<text x="31.1" y="48.9">S</text>
</g>
<g font-size="2.1" fill="#989898">
<text x="11.3" y="75.6">Y - 7.798.100,00</text>
<text x="11.5" y="125.6">Y - 7.797.600,00</text>
<text x="11.5" y="175.5">Y - 7.797.100,00</text>
<text x="11.5" y="225.5">Y - 7.796.600,00</text>
<text x="39.8" y="261.7" transform="rotate(-90 39.8 261.7)">X - 729.400,00</text>
<text x="89.9" y="261.7" transform="rotate(-90 89.9 261.7)">X - 729.900,00</text>
<text x="139.9" y="261.7" transform="rotate(-90 139.9 261.7)">X - 730.400,00</text>
</g>
<g font-size="1.9">
<text x="124.1" y="80.1">01</text>
<text x="110.9" y="117.9">02</text>
<text x="85.5" y="180.9">03</text>
</g>
<g font-size="1.8">
<text x="24.9" y="26.5">NO</text>
<text x="36.5" y="26.4">NE</text>
<text x="25" y="37.9">SO</text>
<text x="36.6" y="38">SE</text>
<text x="35.3" y="268.9">PROPRIEDADE:</text>
<text x="105.8" y="269.6">CANA 2026:</text>
<text x="137.9" y="269.6">48,52</text>
<text x="145.2" y="269">Desenhado por:</text>
<text x="167" y="269">Data:</text>
<text x="181.9" y="269">Núcleo:</text>
<text x="35.3" y="271">536 - FAZENDA BOA VISTA - BOTELHO</text>
<text x="35.3" y="273.9">PROPRIETÁRIO:</text>
<text x="105.8" y="273.4">CARREADOR 2026:</text>
<text x="139.1" y="273.4">2,22</text>
<text x="145.2" y="274">Atualizado por:</text>
<text x="145.3" y="271">GLAUBER PIMENTEL</text>
<text x="166.7" y="271">05/05/26</text>
<text x="167" y="274">Data:</text>
<text x="185.3" y="275">PIRAJUBA</text>
<text x="188.9" y="272.5">14</text>
<text x="35.3" y="276">ANTONIO BERNARDES BOTELHO</text>
<text x="35.3" y="281.2">AMADEU BERNARDES</text>
<text x="35.3" y="279.1">FORNECEDOR:</text>
<text x="103.9" y="278.6" transform="rotate(-90 103.9 278.6)">(ha)</text>
<text x="145.2" y="279.1">Engenheiro Agrimensor:</text>
<text x="145.3" y="281.2">DANIEL CÉSAR DA SILVA</text>
<text x="145.3" y="276">MATEUS SACONATO</text>
<text x="166.7" y="276">04/05/2018</text>
<text x="35.3" y="283.8">ÁREA TOTAL:</text>
<text x="35.3" y="285.9">50,74</text>
<text x="42.5" y="285.9">Hectares</text>
<text x="101.5" y="286.4" transform="rotate(-90 101.5 286.4)">QUADRO DE ÁREAS</text>
<text x="145.2" y="283.9">Municipio:</text>
<text x="145.3" y="286">CAMPO FLORIDO</text>
<text x="166.8" y="283.9">Escala:</text>
<text x="166.9" y="286">1 : 10.000</text>
<text x="181.9" y="283.9">Data Levant.:</text>
<text x="182.1" y="286">30/04/2026</text>
<text x="157" y="290.4">Obs.: Conferido perímetro georreferenciado.</text>
<text x="157" y="292.5">Datum Sirgas2000 / UTM zona 22S (CM 51W)</text>
</g>
<text font-size="1.6" x="58" y="216.1">MATO</text>
<text font-size="1.5" x="114" y="148">MATO</text>
<text font-size="1.3" fill="#f0f" x="70.8" y="203" transform="rotate(68 70.8 203)">REDE ELÉTRICA</text>
<text font-size="1.3" x="12.1" y="284.8">LEVANTAMENTO TOPOGRÁFICO</text>
<text font-size="1.1" fill="#989898" x="23.1" y="279.1">Filial Campo Florido</text>
</svg>
